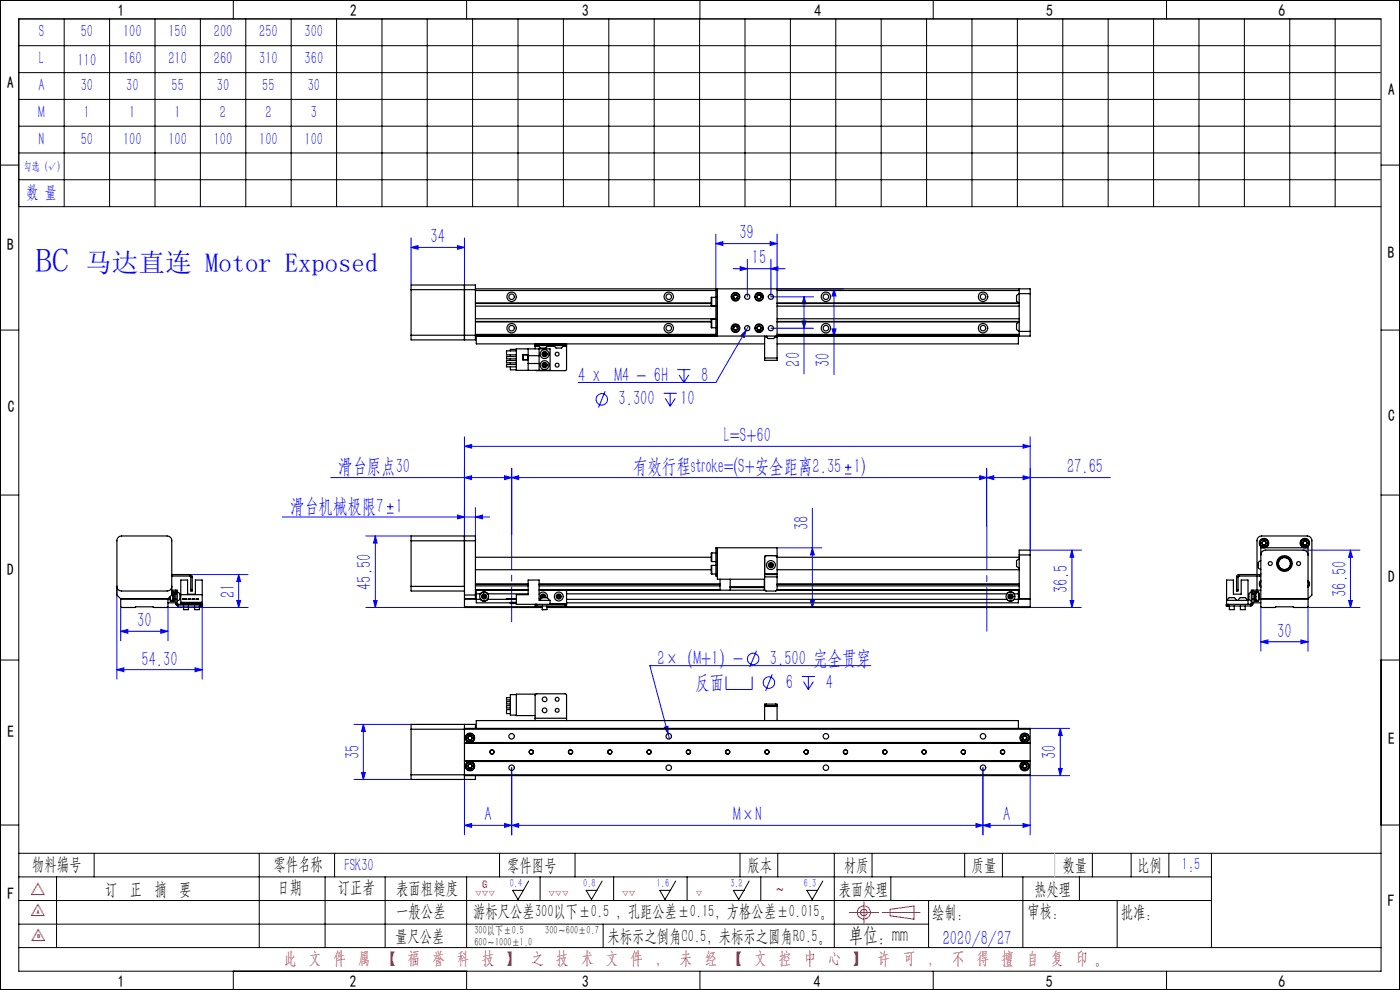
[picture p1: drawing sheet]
<svg xmlns="http://www.w3.org/2000/svg" width="297mm" height="210mm" viewBox="0 0 297 210" stroke-linecap="round" stroke-linejoin="round" font-family="sans-serif">
<g fill="none" stroke="#00f" stroke-width=".21">
<path d="M87.2 52.5l1.5-.4v.8zM87.2 50.5v10M87.2 52.5h11.3M97 52.1l1.5 .4-1.5 .4zM98.5 50.5v10M151.9 51.7l1.5-.4v.8zM151.9 49.7v11.6M151.9 51.7h13M155.5 57h11M157 56.6l1.5 .4-1.5 .4zM158.5 55v8M163.4 51.3l1.5 .4-1.5 .4z"/>
<path d="M163.5 57l1.5-.4v.8zM163.5 55v8h9.1M164.9 49.7v11.6h14M143.7 78.4h2.8M144 79.5l1.1 1.7M145.1 78.4v2.8M146.1 79.5l-1 1.7M157.2 71.2l1.1-1.1-.4 1.5zM158.3 70.1l-6.4 11h-29.2M158.8 69.1l-.5 1M163.5 69.6h9.1M164.9 71.3h14"/>
<path d="M170.2 68.1h.8l-.4 1.5zM170.6 63l.4 1.4h-.8zM170.6 63v16.3M176.5 69.8h.8l-.4 1.5zM176.9 61.3v18.2M176.9 61.3l.4 1.5h-.8zM98.5 94.7l1.5-.4v.8zM98.5 92.7v25.2M98.5 94.7h120M108.5 99.3v14M128.4 83l-1.4 3.5M140.8 83.4h2.8"/>
<path d="M141.1 84.5l1.1 1.7M142.2 83.4v2.8M143.2 84.5l-1 1.7M179.2 99.1h1.4M179.9 98.5v1.3M209.3 99.3v12.2M217 94.3l1.5 .4-1.5 .4zM218.5 92.7v24h10.9M59.9 109.7h44M77.6 113.7h9.6M79.6 113.7v15.2M79.6 113.7l.4 1.5h-.8z"/>
<path d="M82.1 108.9h1.4M82.1 107.5h1.4M82.8 106.8v1.4M97 109.2l1.5 .5-1.5 .4zM98.5 101.3l1.5-.4v.8zM100.9 109.7l1.5-.5v.9zM100.9 107.7v6M107 100.9l1.5 .4-1.5 .4zM108.5 101.3l1.5-.4v.8zM164.9 116.2h9.4M172.3 107.8v21.1M172.3 116.2l.5 1.5h-.9z"/>
<path d="M179.2 100.5h1.4M207.8 100.9l1.5 .4-1.5 .4zM209.3 101.3l1.5-.4v.8zM217 100.9l1.5 .4-1.5 .4zM227.4 116.7l.4 1.5h-.8zM227.4 116.7v12.2M235.5 101.3h-165.3M276.5 116.7h12M286.5 116.7v12.2M286.5 116.7l.4 1.5h-.8zM24.8 124.4v19.7M25.6 133.9l1.5-.4v.8z"/>
<path d="M25.6 128.7v7.2M25.6 133.9h10M34.1 133.5l1.5 .4-1.5 .4zM35.5 128.9h17.1M35.6 128.7v7.2M40.3 121.9h12.3M42.9 128.2v15.9M50.2 127.4h.8l-.4 1.5zM50.6 121.9l.4 1.5h-.8zM50.6 121.9v7M77.6 128.9h20.9M79.2 127.4h.8l-.4 1.5z"/>
<path d="M160.5 138l-1.4 3.5M171.9 127.4h.9l-.5 1.5zM218.5 128.9h10.9M227 127.4h.8l-.4 1.5zM267.5 136.1l1.5-.4v.9zM267.5 128.7v9.4M267.5 136.1h10M276 135.7l1.5 .4-1.5 .5zM277.3 128.9h11.2M277.5 128.7v9.4M286.1 127.4h.8l-.4 1.5zM24.8 142.1l1.5-.4v.8z"/>
<path d="M24.8 142.1h18.1M41.4 141.7l1.5 .4-1.5 .4zM75.1 153.7h12.1M77.1 153.7v11.6M77.1 153.7l.4 1.5h-.8zM140.9 154.3l.8-.3v1.6zM141.7 155.6l.3 1.1M154 143.5v2.8h5.6v-2.8M163.8 143l-1.4 3.5M170.1 143.5h2.8M170.5 144.6l1 1.7M171.5 143.5v2.8"/>
<path d="M172.5 144.6l-1 1.7M184.7 141.2h-46.8l3.8 14.4M218.5 154.5h8.4M224.9 154.5l.5 1.5h-.9zM224.9 154.5v10M75.1 165.3h12.1M76.7 163.9h.8l-.4 1.4zM98.5 175.1l1.5-.4v.8zM98.5 164.5v12.6M98.5 175.1h120M107 174.7l1.5 .4-1.5 .4zM108.5 175.1l1.5-.4v.8z"/>
<path d="M108.5 162.8v14.3M207 174.7l1.5 .4-1.5 .4zM208.5 175.1l1.5-.4v.8zM208.5 162.8v14.3M217 174.7l1.5 .4-1.5 .4zM224.5 163h.9l-.5 1.5zM226.9 164.5h-8.4v12.6"/>
<circle cx="127.7" cy="84.7" r="1.2"/>
<circle cx="159.8" cy="139.8" r="1.2"/>
<circle cx="163.1" cy="144.8" r="1.2"/>
</g>
<g fill="none" stroke="#f00" stroke-width=".21">
<path d="M180.2 193.6h6.2M183.3 191.3v4.5M187.1 193.6h8.1M188.8 192.9l5.1-.7v2.8l-5.1-.7z"/>
<circle cx="183.3" cy="193.6" r=".69"/>
<circle cx="183.3" cy="193.5" r="1.38"/>
</g>
<g fill="none" stroke="#000" stroke-width=".21">
<path d="M0 0h297v210h-297zM4 4h289v202h-289zM4 9.7h288.8M4 15.4h288.8M13.6 4v39.8M23.2 4v39.8M32.9 4v39.8M42.5 4v39.8M49.5 0v4M52.1 4v39.8M61.8 4v39.8M71.4 4v39.8"/>
<path d="M81 4v39.8M90.6 4v39.8M99 0v4M100.3 4v39.8M109.9 4v39.8M119.5 4v39.8M129.2 4v39.8M138.8 4v39.8M148.4 4v39.8M148.5 0v4M158 4v39.8M167.7 4v39.8"/>
<path d="M177.3 4v39.8M186.9 4v39.8M196.6 4v39.8M198 0v4M206.2 4v39.8M215.8 4v39.8M225.5 4v39.8M235.1 4v39.8M244.7 4v39.8M247.5 0v4M254.4 4v39.8M264 4v39.8"/>
<path d="M273.6 4v39.8M283.2 4v39.8M0 35h4M4 21.1h288.8M4 26.8h288.8M4 32.4h288.8M4 38.1h288.8M293 35h4M4 43.8h289M0 70h4M293 70h4M0 105h4"/>
<path d="M293 105h4M0 140h4M293 140h4M0 175h4M293 175h4M4 181h289M4 196h193M4 191h253M4 186h253M12 186v15M20 181v5M55 181v20"/>
<path d="M69 186v15M71 181v5M81.7 186v15M99 186v15M106 181v5M108.8 188.9h2.2l-1.1 1.9zM112.1 186.9l-1.1 2M114.6 186v5M122 181v5M124.4 188.9h2.2l-1.1 1.9zM127.7 186.9l-1.1 2M128 196v5"/>
<path d="M130.2 186v5M140 188.9h2.2l-1.1 1.9zM143.3 186.9l-1.1 2M145.8 186v5M155.6 188.9h2.2l-1.1 1.9zM157 181v5M158.9 186.9l-1.1 2M161.4 186v5M165 181v5M171.2 188.9h2.2l-1.1 1.9zM174.6 186.9l-1.2 2M177 181v20"/>
<path d="M185 181v5M189 186v5M197 191v10M204.6 181v5M212.7 181v5M217 186v15M229 186v5M231.7 181v5M237 191v10M240 181v5M248 181v5M257 181v20"/>
<path d="M297 186h.1M297 191h.1M297 196h.1M4 201h289M49.5 206v4M99 206v4M148.5 206v4M198 206v4M247.5 206v4M297 201h.1"/>
</g>
<path d="M223.7 181v5" fill="none" stroke="#c0c0c0" stroke-width=".21"/>
<path d="M108.6 113.3v18.6" fill="none" stroke="#00f" stroke-width=".21" stroke-dasharray="15.2 1.3 1.3 1.3" stroke-dashoffset="7.9"/>
<path d="M209.3 111.5v22.4" fill="none" stroke="#00f" stroke-width=".21" stroke-dasharray="15.2 1.3 1.3 1.3" stroke-dashoffset="6"/>
<g fill="#00f">
<path d="M107 100.9l1.5 .4-1.5 .4zM98.5 101.3l1.5-.4v.8z"/>
<path d="M209.3 101.3l1.5-.4v.8zM217 100.9l1.5 .4-1.5 .4zM108.5 101.3l1.5-.4v.8zM207.8 100.9l1.5 .4-1.5 .4z"/>
<path d="M98.5 94.7l1.5-.4v.8zM217 94.3l1.5 .4-1.5 .4z"/>
<path d="M157.2 71.2l.7 .4 .4-1.5zM140.9 154.3l.8 1.3v-1.6zM108.5 175.1l1.5-.4v.8zM207 174.7l1.5 .4-1.5 .4z"/>
<path d="M208.5 175.1l1.5-.4v.8zM217 174.7l1.5 .4-1.5 .4z"/>
<path d="M151.9 51.7l1.5-.4v.8zM163.4 51.3l1.5 .4-1.5 .4z"/>
<path d="M107 174.7l1.5 .4-1.5 .4zM98.5 175.1l1.5-.4v.8z"/>
<path d="M157 56.6l1.5 .4-1.5 .4zM163.5 57l1.5-.4v.8z"/>
<path d="M176.9 61.3l.4 1.5h-.8zM176.5 69.8h.8l-.4 1.5z"/>
<path d="M77.1 153.7l.4 1.5h-.8zM76.7 163.9h.8l-.4 1.4z"/>
<path d="M170.6 63l.4 1.4h-.8zM170.2 68.1h.8l-.4 1.5z"/>
<path d="M172.3 116.2l.5 1.5h-.9zM171.9 127.4h.9l-.5 1.5zM79.6 113.7l.4 1.5h-.8zM79.2 127.4h.8l-.4 1.5zM286.5 116.7l.4 1.5h-.8zM286.1 127.4h.8l-.4 1.5zM50.6 121.9l.4 1.5h-.8zM50.2 127.4h.8l-.4 1.5z"/>
<path d="M227.4 116.7l.4 1.5h-.8zM227 127.4h.8l-.4 1.5z"/>
<path d="M224.9 154.5l.5 1.5h-.9zM224.5 163h.9l-.5 1.5z"/>
<path d="M87.2 52.5l1.5-.4v.8zM97 52.1l1.5 .4-1.5 .4z"/>
<path d="M97 109.2l1.5 .5-1.5 .4zM100.9 109.7l1.5-.5v.9zM267.5 136.1l1.5-.4v.9zM276 135.7l1.5 .4-1.5 .5z"/>
<path d="M24.8 142.1l1.5-.4v.8zM41.4 141.7l1.5 .4-1.5 .4zM25.6 133.9l1.5-.4v.8zM34.1 133.5l1.5 .4-1.5 .4z"/>
</g>
<g fill="none" stroke="#000" stroke-width=".25">
<path d="M87.2 61.4v-.9h13.7v.9M87.2 71.1v1h13.7v-1M87.2 61.4v9.7M87.2 61.4h13.7M87.2 71.1h13.7M98.5 60.5v.9zM98.5 71.1v1zM98.5 61.4v9.7M100.9 61.3h117.6v1M100.9 61.4v9.7M100.9 64.9h51M100.9 67.6h51"/>
<path d="M100.9 70.9h51M100.9 61.6h51M100.9 68.3h50M100.9 68.2h50M100.9 64.4h50M100.9 64.3h50M101 71.3v1.6h61.2M108.3 75.3v.3M108.3 76.1v.4M108.3 77v.3M108.3 77.8v.6h1.2M109.5 74h7.2v4.6h-7.2z"/>
<path d="M109.5 74.1h-1.2v.3M109.5 74.4h-2v.9h2M109.5 75.6h-2v.5h2M109.5 76.5h-2v.5h2M109.5 77.3h-2v.5h2M110.9 75.2h1.1v1.1h-1.1zM110.9 75.3v1M112 74v4.6M112 75.5h2.4M112 77.1h2.4M113.5 73.3v-.4h.4v.4M113.5 73.3h.4"/>
<path d="M113.5 73.3v.1M113.5 73.4v.6M113.5 73.4h.8M113.9 73.3h6M114.3 73.3v.1a1.24 1.24 0 0 0 1.8 .1v-.2M114.4 74v4.6M115.1 75.1l.3 .4M115.1 75.1h.4M115.1 77.5l.3 .3M115.1 77.5h.4M115.3 74.8h.4M115.3 74.8l-.2 .3"/>
<path d="M115.3 74.8l.2 .3M115.3 77.1h.4M115.3 77.1l-.2 .4M115.3 77.1l.2 .4M115.4 75.5h.3M115.4 77.8h.3M115.5 75.1l-.1 .4M115.5 75.1l.2 .4M115.5 77.5l-.1 .3M115.5 77.5l.2 .3M115.7 74.8l.2 .3M115.7 74.8l-.2 .3"/>
<path d="M115.7 77.1l.2 .3M115.7 77.1l-.2 .4M115.9 75.1l-.2 .4M115.9 75.1h-.4M115.9 77.4l-.2 .4M115.9 77.4l-.4 .1M116.1 73.4h1.6M117.6 73.3l.1 .1a1.12 1.12 0 0 0 1.6 .3l.2-.4M119.4 73.4h.8M119.9 73.3v-.4h.3v.4M119.9 73.3h.3M120.2 73.3v.1"/>
<path d="M120.2 73.4l-.1 5.1-6.4 .1M150.9 63.1l.1 1.8zM151 67.7v1.8M151 69.5h.9M151 67.7h.9M151 63.1h.9M151.9 61.3v10M152.2 61.3v10M155.8 62.5h.5l.2 .4-.2 .5h-.5l-.3-.4zM155.8 69.2h.5l.2 .4-.2 .4-.5 .1-.3-.5zM160.8 62.5h.5l.2 .4-.2 .5h-.5l-.3-.4zM160.8 69.2h.5l.2 .4-.2 .4-.5 .1-.3-.5z"/>
<path d="M162.2 71.3v.2M162.2 75.9v.5h2.7v-.5M162.2 71.5v4.4M162.2 75.9h2.7M162.2 71.5h.5M162.6 71.3v.1a1.22 1.22 0 0 0 1.7 .3l.2-.4M164.4 71.5h.5M164.9 68.3h51.3l-.2 .1a1.19 1.19 0 0 0 0 1.7l.2 .1M164.9 61.3v10.2M164.9 71.5v4.4M164.9 64.9h51.3M164.9 67.6h51.3"/>
<path d="M164.9 70.9h51.3M164.9 61.6h51.3M164.9 68.2h51.3M164.9 64.4h51.3M164.9 64.3h51.3M216 71.3v1.6h-51.1M216.2 62.3l-.2 .1a1.19 1.19 0 0 0 0 1.7l.2 .1M216.2 61.3v1M216.2 70.3v1M216.2 62.3v8M216.2 62.3h2.3M216.2 70.3h2.3"/>
<path d="M218.5 70.3v1h-117.6M218.5 62.3v8M87.2 114.7v-1h13.7v1M87.2 114.7h13.7M87.2 114.7v9.7M98.5 113.7v15.2h16.5M100.9 118.2h50M100.9 114.7v12.3h-2.4M151 119.9v1.9M151 117.3v1.8M151 119.9h.9M151 119.1h.9"/>
<path d="M151 117.3h.9M152.2 116.2v6.7h10M163.2 119.9l.1 .3M163.2 119.9h.7M163.3 119.5h.4M163.3 119.5l-.1 .4M163.3 119.5l.2 .4M163.5 119.9l-.2 .3M163.5 119.9l.2 .3M163.7 119.5l.2 .4M163.7 119.5l-.2 .4M163.9 119.9l-.2 .3"/>
<path d="M164.5 117.9l.3 .1 .1 .2h51.3M164.9 117.9h-2.4l-.3 .1v3.9M216.2 118.6h-.2a1.24 1.24 0 0 0 0 1.8l.2 .1M216.2 117.7v-1h2.3v1M216.2 117.7v9.3h2.3M216.2 117.7h2.3M218.5 117.7v11.2h-102.5M267.5 118.9l-.2 .1a1.22 1.22 0 0 0-.1 1.7l.3 .1M267.5 117.7a1.02 1.02 0 0 1 1-1h8a1.09 1.09 0 0 1 1 1M267.5 116.2h10v12.5l-.2 .2h-2.8l-.2-.2-6.6 .2-.2-.2zM267.9 114.8h.5l.2 .4-.2 .4h-.5l-.2-.4zM276.6 114.8h.5l.2 .4-.2 .4h-.5l-.3-.4z"/>
<path d="M24.8 124.4a.96 .96 0 0 0 1 1h9.7a.96 .96 0 0 0 .9-1M25.6 127l-.8-.8v-11.5a1.02 1.02 0 0 1 1-1h9.7a1.02 1.02 0 0 1 .9 1v11.5l-.8 .8M25.6 127v1.7l.2 .2h2.8l.2-.2 6.7 .2 .1-.2v-1.7M25.6 127h10M35.6 127.9h1.7M35.9 127h.2M35.9 126.7v.4h.2M36.1 126.5v.6M36.1 127.1v.4M36.2 127.5h.1M36.2 127.5h.6M36.4 125.8a1.14 1.14 0 0 1-.2 1.7h-.1"/>
<path d="M36.4 125.2h1.2v.3M36.4 122.2h3.9M36.4 121.9h3.9M36.4 125.5h.5v.5M36.4 125.6h.4M36.7 126.5h.1M36.8 126.5v1M36.8 125.6v.9M36.8 125.6l.1 .2M36.9 126v1.1M36.9 127.3l-.1 .2M36.9 127h.4"/>
<path d="M36.9 127.1h.4M36.9 126h.4M36.9 127.1v.4h-.8M37.3 128l.1 .4 .4 .1M37.3 128h.3M37.3 125.5h.3M37.3 125.2v2.8M37.6 125.6l.2 .1a1.19 1.19 0 0 1 .1 1.7l-.3 .1M37.6 128l.2 .2M37.6 125.5v2.5M37.8 128.2h5.1M37.8 128.5h4.8"/>
<path d="M37.8 128.2v.3M38.3 126.1h4.6M38.3 128.2v-5.2h1.5v3h1.7v-3h1.4v5.2M38.5 127.8h4.3v.2h-4.3zM38.8 127l.8 .1zM38.9 128.5v.8h1.1v-.8M39.9 127l.5 .1zM40.3 121.9h.3l.2 .5M40.3 122.2l.2 .2M40.3 121.9v.3M40.5 125.1v.3h.3v-.3M40.5 122.4h.3"/>
<path d="M40.5 125.1h.3M40.5 122.4v2.7M40.8 127l.5 .1zM40.8 122.4v2.7M41.3 128.5v.8h1v-.8M41.6 127l.5 .1zM42.6 128.2v.3M42.9 128.2l.1 .3h-.4M87.2 124.4v1h11.3M87.2 124.4h11.3M98.5 128.7h16.5M98.5 126.2h2.4"/>
<path d="M100.9 120.9h50M100.9 125.2h11.1M100.9 125.1h11.1M100.9 124h11.1M100.9 123.9h11.1M100.9 124.3h11.1M101 127.1h1M101 125.2v2.7h7.3M101 126h1M101.9 127.1a1.04 1.04 0 0 0 1.6 0M101.9 126a.99 .99 0 0 1 1.6 0M102.3 126.4l.1 .4"/>
<path d="M102.3 126.4l.4 .1M102.4 126.8l.4 .1M102.6 126.1l.4 .2M102.6 126.1l-.3 .3M102.6 126.1l.1 .4M102.7 126.5l-.3 .3M102.7 126.5l.1 .4M102.7 126.5l.4 .1M103 126.3l.1 .3M103 126.3l-.3 .2M103.1 126.6l-.3 .3M103.4 127.1h6.1"/>
<path d="M103.4 126h8.6M109.5 127l-2 .1M109.5 127.8h-1.2v.2h1.2M113.5 128.2h.4v.3h-.4zM113.9 128.5h6M114.4 126.1a.94 .94 0 0 1 1.2-.4 .94 .94 0 0 1 .5 1.1M114.4 127l.2 .3M114.4 125.2h47.8M114.4 125.1h38.4M114.4 124h38.4M114.4 123.9h38.4M114.4 124.3h38.4"/>
<path d="M114.6 127.3l.1-.1a1.12 1.12 0 0 1 1.6-.2l.2 .3M114.8 126.5l.2 .3M114.8 126.5h.8M115 126.2h.4M115 126.2l-.2 .3M115 126.2l.2 .3M115 129.3h.1M115 128.5v.8M115.2 126.5l-.2 .3M115.2 126.5l.2 .3M115.4 126.2l.2 .3M115.4 126.2l-.2 .3"/>
<path d="M115.6 126.5l-.2 .3M115.7 126.8a.53 .53 0 0 0-.2-.7 .53 .53 0 0 0-.7 .1 .53 .53 0 0 0 0 .7M116 128.5v.8h-1M116 128.7h102.5M116.7 128.2v-.9h-2.3v-4.3h-2.4v3.1h-2.5v2.1h10.4M116.7 128h3.5M118.1 126.5h.8M118.1 126.5l.3 .4M118.4 126.2h.3M118.4 126.9h.3M118.4 126.2l-.3 .3M118.4 126.2l.1 .3"/>
<path d="M118.5 126.5l-.1 .4M118.5 126.5l.2 .4M118.7 126.2l.2 .3M118.7 126.2l-.2 .3M118.9 126.5l-.2 .4M119.9 128.2h.3M119.9 125.2l.3 .2v2.6M119.9 128.2v.3M120.2 128.2v.3h-.3M120.2 128v.2M120.2 127.1h93.4M120.2 126h93.4"/>
<path d="M151 121.8h.9M152.8 122.9v2.3M154.9 124.5v.1M154.9 122.9v1.6M154.9 124.6v.6M154.9 124.5h7.2M154.9 124.6h7.2M162.1 124.5v.1M162.1 122.9v1.6M162.1 124.6v.6M162.2 122.4v2.7l.3 .3h2.1l.2-.2 .1-2.8M162.2 121.9v.5"/>
<path d="M162.2 122.4h2.7M162.2 121.9h2.7M163.3 120.2h.4M164.8 125.2h51.4M164.9 121.9v.5M164.9 121.7v.2M164.9 121.7h-2.7v.2M164.9 120.9h51.3M164.9 125.1h51.3M164.9 124h51.3M164.9 123.9h51.3M164.9 124.3h51.3"/>
<path d="M164.9 121.7v-5.5h-13v6h.3M213.6 127.1a1.04 1.04 0 0 0 1.6 0M213.6 126a.99 .99 0 0 1 1.6 0M214 126.5h.7M214 126.5l.2 .4M214.2 126.2h.4M214.2 126.9h.4M214.2 126.2l-.2 .3M214.2 126.2l.2 .3M214.4 126.5l-.2 .4M214.4 126.5l.2 .4M214.6 126.2l.1 .3"/>
<path d="M214.6 126.2l-.2 .3M214.7 126.5l-.1 .4M215.1 127.1h.9M215.1 126h.9M216 125.2v2.7h-95.8M260.2 128.2v-5.2h1.5v3h1.6v-3h1.5v5.2M260.2 127.3h4.6M260.3 127.3l.1-.1a1.2 1.2 0 0 1 1.7-.1l.2 .2M260.5 128.2h-.4v.3h.4M260.5 128.2h4.8M260.5 128.5h4.8M260.5 128.2v.3"/>
<path d="M260.8 128.5v.8h1v-.8M262.3 125.1v.3h.3v-.3M262.3 122.4h.3M262.3 125.1h.3M262.3 122.4v2.7M262.6 122.4v2.7M262.7 127.3v-.1a1.2 1.2 0 0 1 1.8-.1l.1 .2M262.8 121.9l-.4 .2-.1 .3M262.8 122.2l-.2 .2M262.8 122.2h4.5M262.8 121.9h4.5M262.8 121.9v.3"/>
<path d="M263.1 128.5v.8h1.1v-.8M265.3 128.2v.3M265.5 125.6l-.2 .1a1.19 1.19 0 0 0 0 1.7l.2 .1M265.5 128l-.2 .2M265.5 128h.3M265.5 125.5h.3M265.5 125.5v2.5M265.8 128l-.1 .4-.4 .1M265.8 127h.3M265.8 127.1h.3M265.8 127.9h1.7M265.8 126h.3"/>
<path d="M265.8 125.2v2.8M266.1 126v1.1M266.1 127.3l.1 .2M266.1 126v-.5h.9v.5M266.1 127.1v.4h.9M266.2 125.6l-.1 .2M266.2 127.5h.1M266.2 125.6h.6M266.3 125.6v.9M266.3 126.5v1M266.3 126.5h.1M266.3 127.5h.5"/>
<path d="M266.4 126.5a.69 .69 0 0 0 .6 1M266.7 121.9v-7.2a1.02 1.02 0 0 1 1-1h9.6a1.02 1.02 0 0 1 1 1v11.5l-.8 .8h-10M266.7 122.2v3M266.7 125.5v.1M266.8 125.6h.1M266.8 127.5h.1M266.9 127.5h.1M266.9 125.6h.1M267 125.6l-.3 .1a.64 .64 0 0 0-.3 .8M267 126v1.1M267 127h.2M267 126h.2v1.1h-.2"/>
<path d="M267 126h.2M267 127.1v.4M267.3 121.9v.3M267.5 123.3a.89 .89 0 0 0 0 1.2M267.5 125.2h-2v.3M267.5 121.7l-.2 .2M267.5 122.2h-.2M267.5 123.1a1.06 1.06 0 0 0 0 1.5M267.5 123.4v.9M277.5 123.3a.96 .96 0 0 1 0 1.2M277.5 123.1l.1 .1a1.03 1.03 0 0 1-.1 1.4M277.5 123.4v.9"/>
<path d="M87.2 154.7v9.7M87.2 154.7h131.3M98.5 153.7v11.6M98.5 154.5h120v10h-120M98.5 157.5h120M98.5 157.7h120M99.5 156.1h.4l.3 .4-.3 .4h-.5l-.2-.4zM100.9 154.5v-.8h-13.7v1M101 154.5v-1.6h115v1.6M108.3 148h-.8v.5h.8M108.3 148.8h-.8v.5h.8M108.3 149.7h-.8v.5h.8"/>
<path d="M108.3 150.5h-.8v.9h.8M109.5 147.3h-1.2v4.4h1.2M113.5 152.4v-4.9l.3-.3 6.3 .1 .1 5.1M113.5 152.4v.5M113.5 152.4h6.7M113.7 147.2h-4.2v4.6h4M120.2 152.4v.5M162.2 149.7h.3M162.2 149.7v.2M162.2 149.9v3M162.2 149.9h2.7M162.5 149.4h-.3v.3"/>
<path d="M162.5 149.7h2M162.5 149.4h2M162.5 149.4v.3M164.5 149.4h.4v.3M164.5 149.7h.4M164.5 149.4v.3M164.9 149.7v.2M164.9 149.9v3M217.1 156.1h.5l.2 .4-.2 .4h-.5l-.2-.4zM87.2 164.4v.9h13.7v-.8M87.2 164.4h131.3M98.5 161.5h120"/>
<path d="M98.5 161.4h120M99.5 162.1h.4l.3 .4-.3 .4h-.5l-.2-.4zM217.1 162.1h.5l.2 .4-.2 .4h-.5l-.2-.4z"/>
<circle cx="108.5" cy="69.6" r=".58"/>
<circle cx="108.5" cy="62.9" r=".58"/>
<circle cx="108.5" cy="62.9" r="1"/>
<circle cx="108.5" cy="69.6" r="1"/>
<circle cx="115.5" cy="77.5" r=".96"/>
<circle cx="115.5" cy="75.1" r=".56"/>
<circle cx="115.5" cy="77.4" r=".56"/>
<circle cx="115.5" cy="75.1" r=".95"/>
<circle cx="118.2" cy="75.1" r=".41"/>
<circle cx="118.2" cy="77.5" r=".42"/>
<circle cx="141.9" cy="69.6" r=".58"/>
<circle cx="141.9" cy="62.9" r=".58"/>
<circle cx="141.9" cy="62.9" r="1"/>
<circle cx="141.9" cy="69.6" r="1"/>
<circle cx="156" cy="69.6" r=".41"/>
<circle cx="156" cy="62.9" r=".41"/>
<circle cx="156" cy="63" r=".92"/>
<circle cx="156" cy="69.6" r=".92"/>
<circle cx="156" cy="69.6" r=".78"/>
<circle cx="156" cy="62.9" r=".78"/>
<circle cx="158.5" cy="63" r=".55"/>
<circle cx="158.5" cy="69.6" r=".55"/>
<circle cx="161" cy="69.6" r=".8"/>
<circle cx="161" cy="62.9" r=".8"/>
<circle cx="161" cy="69.6" r=".41"/>
<circle cx="161" cy="62.9" r=".42"/>
<circle cx="161" cy="63" r=".91"/>
<circle cx="161" cy="69.6" r=".91"/>
<circle cx="163.5" cy="63" r=".55"/>
<circle cx="163.5" cy="69.6" r=".55"/>
<circle cx="175.2" cy="69.6" r=".58"/>
<circle cx="175.2" cy="62.9" r=".58"/>
<circle cx="175.2" cy="62.9" r="1"/>
<circle cx="175.2" cy="69.6" r="1"/>
<circle cx="208.5" cy="69.6" r=".58"/>
<circle cx="208.5" cy="62.9" r=".58"/>
<circle cx="208.5" cy="62.9" r="1"/>
<circle cx="208.5" cy="69.6" r="1"/>
<circle cx="163.5" cy="119.9" r=".97"/>
<circle cx="163.5" cy="119.9" r=".54"/>
<circle cx="268.1" cy="115.2" r=".99"/>
<circle cx="268.1" cy="115.2" r=".42"/>
<circle cx="268.2" cy="115.2" r=".92"/>
<circle cx="268.2" cy="115.2" r=".79"/>
<circle cx="269.5" cy="119.5" r=".41"/>
<circle cx="272.5" cy="119.5" r="1.66"/>
<circle cx="272.5" cy="119.5" r="1.41"/>
<circle cx="272.5" cy="119.6" r="1.26"/>
<circle cx="272.5" cy="119.5" r="1.33"/>
<circle cx="275.5" cy="119.5" r=".41"/>
<circle cx="276.8" cy="115.2" r=".43"/>
<circle cx="276.8" cy="115.2" r=".8"/>
<circle cx="276.8" cy="115.2" r=".99"/>
<circle cx="276.8" cy="115.2" r=".91"/>
<circle cx="102.7" cy="126.5" r=".54"/>
<circle cx="102.7" cy="126.5" r=".95"/>
<circle cx="118.5" cy="126.5" r=".95"/>
<circle cx="118.5" cy="126.5" r=".55"/>
<circle cx="214.3" cy="126.5" r=".95"/>
<circle cx="214.4" cy="126.5" r=".54"/>
<circle cx="99.7" cy="156.5" r=".92"/>
<circle cx="99.7" cy="156.5" r=".41"/>
<circle cx="99.7" cy="156.5" r=".79"/>
<circle cx="99.7" cy="156.5" r=".99"/>
<circle cx="104.4" cy="159.5" r=".47"/>
<circle cx="104.4" cy="159.5" r=".42"/>
<circle cx="108.5" cy="156.2" r=".58"/>
<circle cx="112.7" cy="159.5" r=".42"/>
<circle cx="112.7" cy="159.5" r=".47"/>
<circle cx="115.5" cy="148.4" r=".5"/>
<circle cx="115.5" cy="150.7" r=".5"/>
<circle cx="118.2" cy="150.7" r=".41"/>
<circle cx="118.2" cy="148.3" r=".42"/>
<circle cx="121" cy="159.5" r=".42"/>
<circle cx="121.1" cy="159.5" r=".47"/>
<circle cx="129.4" cy="159.5" r=".42"/>
<circle cx="129.4" cy="159.5" r=".47"/>
<circle cx="137.7" cy="159.5" r=".47"/>
<circle cx="137.7" cy="159.5" r=".42"/>
<circle cx="141.9" cy="156.2" r=".58"/>
<circle cx="146" cy="159.5" r=".47"/>
<circle cx="146" cy="159.5" r=".42"/>
<circle cx="154.4" cy="159.5" r=".42"/>
<circle cx="154.4" cy="159.5" r=".47"/>
<circle cx="162.7" cy="159.5" r=".42"/>
<circle cx="162.7" cy="159.5" r=".47"/>
<circle cx="171" cy="159.5" r=".43"/>
<circle cx="171" cy="159.5" r=".47"/>
<circle cx="175.2" cy="156.2" r=".58"/>
<circle cx="179.4" cy="159.5" r=".47"/>
<circle cx="179.4" cy="159.5" r=".42"/>
<circle cx="187.7" cy="159.5" r=".42"/>
<circle cx="187.7" cy="159.5" r=".47"/>
<circle cx="196" cy="159.5" r=".42"/>
<circle cx="196.1" cy="159.5" r=".47"/>
<circle cx="204.4" cy="159.5" r=".42"/>
<circle cx="204.4" cy="159.5" r=".47"/>
<circle cx="208.5" cy="156.2" r=".58"/>
<circle cx="212.7" cy="159.5" r=".47"/>
<circle cx="212.7" cy="159.5" r=".42"/>
<circle cx="217.4" cy="156.5" r=".99"/>
<circle cx="217.4" cy="156.5" r=".8"/>
<circle cx="217.4" cy="156.5" r=".42"/>
<circle cx="217.4" cy="156.5" r=".91"/>
<circle cx="99.7" cy="162.5" r=".92"/>
<circle cx="99.7" cy="162.5" r=".42"/>
<circle cx="99.7" cy="162.5" r=".79"/>
<circle cx="99.7" cy="162.5" r=".99"/>
<circle cx="108.5" cy="162.9" r=".58"/>
<circle cx="141.9" cy="162.9" r=".58"/>
<circle cx="175.2" cy="162.9" r=".58"/>
<circle cx="208.5" cy="162.9" r=".58"/>
<circle cx="217.4" cy="162.5" r=".99"/>
<circle cx="217.4" cy="162.5" r=".43"/>
<circle cx="217.4" cy="162.5" r=".8"/>
<circle cx="217.4" cy="162.5" r=".91"/>
</g>
<text font-size="7.1" fill="#00f" x="7.5" y="57.8">BC</text>
<text font-size="5.6" fill="#00f" x="18.1" y="57.8">马达直连 Motor Exposed</text>
<g font-size="4.4" fill="#00f">
<text x="91.3" y="51.6">34</text>
<text x="156.9" y="50.8">39</text>
<text x="159.5" y="56.1">15</text>
<text x="169.7" y="77.8" transform="rotate(-90 169.7 77.8)">20</text>
<text x="176.1" y="77.9" transform="rotate(-90 176.1 77.9)">30</text>
<text x="122.7" y="81">4 x M4 - 6H</text>
<text x="148.8" y="81">8</text>
<text x="131.2" y="86">3.300</text>
<text x="144.3" y="86">10</text>
<text x="153.5" y="93.8">L=S+60</text>
<text x="71.7" y="100.4">滑台原点30</text>
<text x="134.3" y="100.4">有效行程stroke=(S+安全距离2.35</text>
<text x="181.1" y="100.4">1)</text>
<text x="226.4" y="100.4">27.65</text>
<text x="61.5" y="108.8">滑台机械极限7</text>
<text x="84" y="108.8">1</text>
<text x="171.5" y="112.4" transform="rotate(-90 171.5 112.4)">38</text>
<text x="78.8" y="125.1" transform="rotate(-90 78.8 125.1)">45.50</text>
<text x="226.5" y="125.8" transform="rotate(-90 226.5 125.8)">36.5</text>
<text x="49.8" y="126.9" transform="rotate(-90 49.8 126.9)">21</text>
<text x="285.6" y="126.6" transform="rotate(-90 285.6 126.6)">36.50</text>
<text x="29.1" y="133">30</text>
<text x="271" y="135.3">30</text>
<text x="30" y="141.2">54.30</text>
<text x="139.5" y="141.1">2×（M+1）-</text>
<text x="163.3" y="141.1">3.500 完全贯穿</text>
<text x="147.5" y="146.1">反面</text>
<text x="166.7" y="146.1">6</text>
<text x="175.2" y="146.1">4</text>
<text x="76.2" y="161" transform="rotate(-90 76.2 161)">35</text>
<text x="224.1" y="161" transform="rotate(-90 224.1 161)">30</text>
<text x="102.8" y="174.2">A</text>
<text x="155.6" y="174.2">M×N</text>
<text x="212.8" y="174.2">A</text>
<text x="200" y="200.4">2020/8/27</text>
</g>
<text font-size="4.4" x="180.1" y="199.9">单位：mm</text>
<g font-size="3.8" fill="#00f">
<text x="8.2" y="7.9">S</text>
<text x="17.1" y="7.9">50</text>
<text x="26.1" y="7.9">100</text>
<text x="35.7" y="7.9">150</text>
<text x="45.4" y="7.9">200</text>
<text x="55" y="7.9">250</text>
<text x="64.6" y="7.9">300</text>
<text x="8.3" y="13.6">L</text>
<text x="16.5" y="14.1">110</text>
<text x="26.1" y="13.6">160</text>
<text x="35.7" y="13.6">210</text>
<text x="45.4" y="13.6">260</text>
<text x="55" y="13.6">310</text>
<text x="64.6" y="13.6">360</text>
<text x="8.2" y="19.3">A</text>
<text x="17.1" y="19.3">30</text>
<text x="26.8" y="19.3">30</text>
<text x="36.4" y="19.3">55</text>
<text x="46" y="19.3">30</text>
<text x="55.6" y="19.3">55</text>
<text x="65.3" y="19.3">30</text>
<text x="8.1" y="25">M</text>
<text x="17.8" y="25">1</text>
<text x="27.4" y="25">1</text>
<text x="37" y="25">1</text>
<text x="46.7" y="25">2</text>
<text x="56.3" y="25">2</text>
<text x="65.9" y="25">3</text>
<text x="8.3" y="30.7">N</text>
<text x="17.1" y="30.7">50</text>
<text x="26.1" y="30.7">100</text>
<text x="35.7" y="30.7">100</text>
<text x="45.4" y="30.7">100</text>
<text x="55" y="30.7">100</text>
<text x="64.6" y="30.7">100</text>
<text x="5.5" y="42.1">数 量</text>
<text x="73" y="184.8">FSK30</text>
<text x="250.7" y="184.7">1:5</text>
</g>
<g font-size="3.8">
<text x="6.8" y="184.5">物料编号</text>
<text x="58" y="184.5">零件名称</text>
<text x="107.6" y="184.8">零件图号</text>
<text x="158.6" y="184.8">版本</text>
<text x="179" y="184.8">材质</text>
<text x="206.1" y="184.8">质量</text>
<text x="225.4" y="184.8">数量</text>
<text x="241.2" y="184.8">比例</text>
<text x="22.3" y="189.9">订 正 摘 要</text>
<text x="58.9" y="189.4">日期</text>
<text x="71.7" y="189.4">订正者</text>
<text x="84.1" y="189.6">表面粗糙度</text>
<text x="178" y="189.8">表面处理</text>
<text x="219.4" y="189.8">热处理</text>
<text x="84.1" y="194.6">一般公差</text>
<text x="100.4" y="194.6">游标尺公差300以下±0.5 ，孔距公差±0.15，方格公差±0.015。</text>
<text x="197.8" y="194.6">绘制：</text>
<text x="217.9" y="194.6">审核：</text>
<text x="237.7" y="194.6">批准：</text>
<text x="83.8" y="199.8">量尺公差</text>
<text x="128.8" y="199.7">未标示之倒角C0.5，未标示之圆角R0.5。</text>
</g>
<text font-size="3.8" fill="#f00" x="60.3" y="204.5">此 文 件 属 【 福 誉 科 技 】 之 技 术 文 件 ， 未 经 【 文 控 中 心 】 许 可 ， 不 得 擅 自 复 印 。</text>
<g font-size="3.5">
<text x="25" y="3.4">1</text>
<text x="74.3" y="3.4">2</text>
<text x="123.5" y="3.5">3</text>
<text x="172.8" y="3.4">4</text>
<text x="222" y="3.4">5</text>
<text x="271.2" y="3.4">6</text>
<text x="1.6" y="18.7">A</text>
<text x="294.5" y="20.2">A</text>
<text x="1.5" y="53.1">B</text>
<text x="294.5" y="54.6">B</text>
<text x="1.6" y="87.4">C</text>
<text x="294.5" y="89.3">C</text>
<text x="1.6" y="121.9">D</text>
<text x="294.5" y="123.4">D</text>
<text x="1.6" y="156.3">E</text>
<text x="294.5" y="157.8">E</text>
<text x="1.6" y="190.7">F</text>
<text x="294.4" y="192.2">F</text>
<text x="25" y="209.4">1</text>
<text x="74.2" y="209.4">2</text>
<text x="123.5" y="209.4">3</text>
<text x="172.7" y="209.4">4</text>
<text x="221.9" y="209.4">5</text>
<text x="271.2" y="209.4">6</text>
</g>
<g font-size="3.5" fill="#f00">
<text x="6.3" y="189.9">△</text>
<text x="164.6" y="191.4">~</text>
<text x="6.3" y="194.4">△</text>
<text x="6.4" y="199.5">△</text>
</g>
<g font-size="2.5" fill="#00f">
<text x="5" y="36">勾选（√）</text>
<text x="108.1" y="188.3">0.4</text>
<text x="123.7" y="188.3">0.8</text>
<text x="139.3" y="188.3">1.6</text>
<text x="154.9" y="188.3">3.2</text>
<text x="170.5" y="188.3">6.3</text>
</g>
<g font-size="2.5">
<text x="100.7" y="200.7">600～1000±1.0</text>
<text x="100.7" y="198.1">300以下±0.5</text>
<text x="115.7" y="198.1">300～600±0.7</text>
</g>
<text font-size="2.3" fill="#f00" x="102.3" y="188.3">G</text>
<g font-size="1.4" fill="#f00">
<text x="105" y="188.9" transform="rotate(-180 105 188.9)">△△△</text>
<text x="120.6" y="188.9" transform="rotate(-180 120.6 188.9)">△△△</text>
<text x="134.8" y="188.9" transform="rotate(-180 134.8 188.9)">△△</text>
<text x="149" y="188.9" transform="rotate(-180 149 188.9)">△</text>
</g>
<g font-size="1.2">
<text x="7.8" y="193.8">A</text>
<text x="7.9" y="199.1">B</text>
</g>
</svg>
